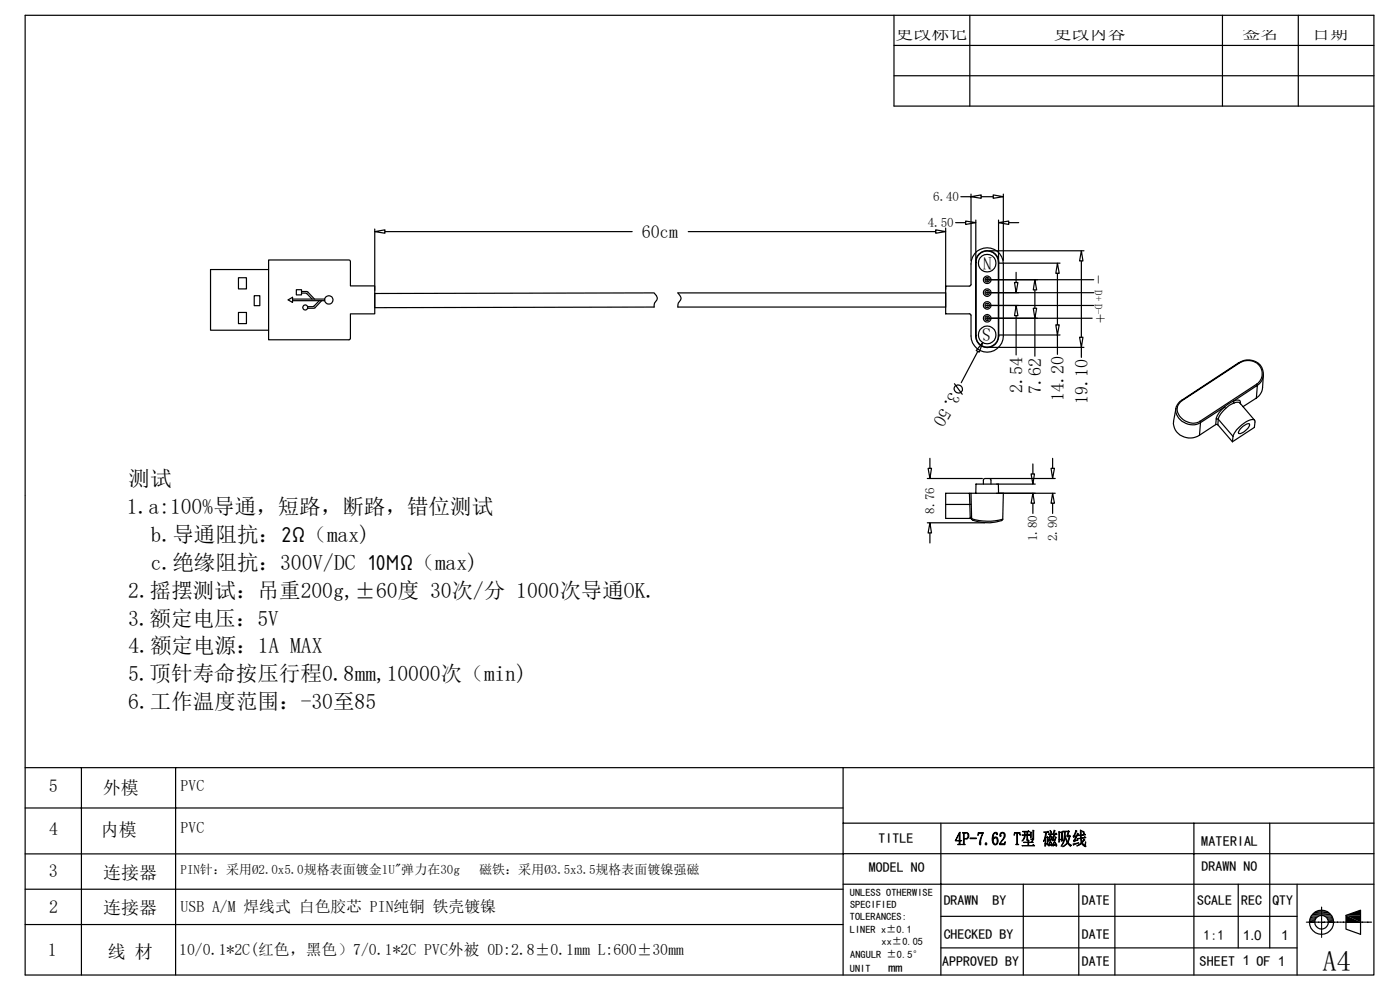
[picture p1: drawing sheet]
<svg xmlns="http://www.w3.org/2000/svg" width="297mm" height="210mm" viewBox="0 0 297 210" stroke-linecap="round" stroke-linejoin="round" font-family="sans-serif">
<g fill="none" stroke="#000" stroke-width=".25">
<path d="M5.3 3.2h286.2v203.6h-286.2zM189.7 9.6h101.8M189.7 16.1h101.8M189.7 3.2v19.3h101.8M205.7 3.2v19.3M259.3 3.2v19.3M275.4 3.2v19.3M50.6 58.9h1.7v2.4h-1.7zM57 55.1l17.3 .1v5.4h5.2v6h-5.2v5.1l-.3 .4h-17zM57 57.2h-12.3v12.8h12.3M79.5 49.1l2.2-.3v.7zM79.5 48.6v13"/>
<path d="M81.7 49.1h52.4M146 49.1h52.5M198.5 48.8l2.1 .3-2.1 .4zM200.6 48.4v18.2h5.2l.2 .2v4.5a3.4 3.4 0 0 0 3.4 3.4 3.4 3.4 0 0 0 3.5-3.4v-15.3a3.4 3.4 0 0 0-3.5-3.4 3.4 3.4 0 0 0-3.4 3.4v4.4l-.2 .2-5.2 .1M202.7 47.2h2.2M203.8 41.7h2.2M204.9 46.9l2.1 .3-2.1 .4zM206 41.7l2.2-.4v.8zM206 41.2v14.1M207 55.6a2.46 2.46 0 0 1 2.4-2.4 2.46 2.46 0 0 1 2.5 2.4M207 55.6h.1M207 55.6v15.7"/>
<path d="M207 46.7v8.6M207.1 55.6a2.37 2.37 0 0 1 2.3-2.4 2.37 2.37 0 0 1 2.4 2.4M207.1 55.6v15.7M208.2 41.7h2.5M209.2 59.3h22.8M210 53.2h20M210.7 41.3l2.2 .4-2.2 .4zM211.8 55.6h.1M211.8 55.6v15.7M211.8 47.2l2.2-.3v.7zM211.8 55.8h13.1M211.8 46.7v8.6"/>
<path d="M211.9 55.6v15.7M212.9 41.2v14.1M214 47.2h2.1M215.2 59.9h.7l-.3 2.2zM215.6 57.8v2.1M219.5 59.3l.4 2.2h-.7zM224.3 55.8l.4 2.2h-.7zM224.3 58v10.9M229.4 53.2l.3 2.2h-.7zM229.4 55.4v16.1M50.6 66.3h1.7v2.3h-1.7zM53.9 62.7h1.2v2.1h-1.2z"/>
<path d="M61.1 63.6l1-.5v1.1zM62.1 63.4h6.8M62.1 63.8h6.8M62.9 61.5h1.1v1.1h-1.1zM64 61.8l1.3 .1 1.4 1.5M64 62.2h.9l1.3 1.2M67.7 63.8l-1.3 1.3h-1.1M68.2 63.8l-1.4 1.5-1.5 .1M79.5 62.3l59.3-.2 .3 .4a.9 .9 0 0 1 0 1.5l-.2 .3-.1 .8-59.3 .2M79.5 62.4v2.7M200.6 62.1h-56.8l.3 .4a.9 .9 0 0 1 0 1.5l-.2 .3-.1 .8h56.8M207 71.3a2.46 2.46 0 0 0 2.4 2.4 2.46 2.46 0 0 0 2.5-2.4"/>
<path d="M207 71.3h.1M207.1 71.3a2.37 2.37 0 0 0 2.3 2.3 2.37 2.37 0 0 0 2.4-2.3M207.4 74.5l-3.5 6.7M208.5 72.7l-.8 2-.6-.3zM209.2 62.1h22.8M209.2 64.8h22.8M209.4 73.6v.1M209.5 67.5h22.2M210 73.7h20M211.8 71.3h.1M211.8 71.1h13.1M215.6 64.8l.3 2.2h-.7z"/>
<path d="M215.6 67v8.3M219.2 65.4h.7l-.4 2.1zM219.5 61.5v3.9M219.5 67.5v8M224 68.9h.7l-.4 2.2zM224.3 71.1v4.1M229 71.5h.7l-.3 2.2zM229.4 73.7v2.1M262.7 77a3.3 3.3 0 0 1 3.5-.4 3.3 3.3 0 0 1 1.8 2.9M262.7 77h.2M262.7 77l-12 7.9M262.9 77a2.98 2.98 0 0 1 3.6 0 2.98 2.98 0 0 1 1 3.4l-.9 1.1"/>
<path d="M262.9 77l-12.1 7.9M268 79.5l-.2 2.7a3 3 0 0 1-1.3 2.2M268 79.5a2.8 2.8 0 0 1-1.3 2.2M196.9 99.3h.7l-.3 2.2zM197.3 97.2v2.1M202.5 81.4l1.6 2.2M219.1 98.4v2.1M223 99.3h.7l-.4 2.2zM223.3 97.2v2.1M249.5 86.6l-.5 2.8a3.5 3.5 0 0 0 1.8 3.2 3.5 3.5 0 0 0 3.7-.3M249.5 86.6a3.4 3.4 0 0 0 5.2 3M250.7 84.9l-.7 .6-.5 1.1"/>
<path d="M250.7 84.9h.1M250.8 84.9a2.33 2.33 0 0 0 .2 4.1 3.1 3.1 0 0 0 3.6 .4M254.6 89.4l.1 .2M254.7 89.6l-.2 2.7M257.9 90.1h.5M257.9 90.1l-3.4 2.2M258 88.9h.4M258 88.9l-.1 1.2M258.4 90.1l3.1 3.6M258.4 88.9l3.2 3.7M258.4 88.9v1.2M259.8 86.3l-1.1 1.2-.7 1.4"/>
<path d="M259.8 86.3l-5.1 3.3M259.8 86.3l.2 .3M260 86.6l-1 1.1-.6 1.2M261.6 92.6l-.1 1.1M261.7 85.1a.86 .86 0 0 1 1.4 .1v.3M261.7 85.1l.1 .4M261.7 85.1l-1.9 1.2M261.8 85.5l.6-.2 .6 .2 3.1 3.6M261.8 85.5l-1 .5-.8 .6M263.1 85.5v.2M263.1 85.5v.1M263.4 90.7a1.63 1.63 0 0 1 1.6-.8l.1 .1a2.87 2.87 0 0 1-2.3 2l-.1-.2 .1-.3z"/>
<path d="M266.1 89.1v1.6l-4.6 3M266.1 89.1a1.69 1.69 0 0 0-1.8 .4 5.6 5.6 0 0 0-2.7 3.1M266.5 84.4l-2.8 1.9M266.6 81.5l.1 .2M266.6 81.5l-12 7.9M266.7 81.7l-5 3.4M266.7 81.7l-.2 2.7M196.7 101.5h11.7M196.7 110.9h12.2M197.3 110.9l.3 2.2h-.7zM197.3 113.1v2.1M200.6 107h5.4"/>
<path d="M205.7 104.6l.1 5.2M205.8 109.8l.3 .3a11.9 11.9 0 0 0 6.6 0M205.8 109.8l.1 .2M206 104.6l.2 5.6a8.8 8.8 0 0 0 6.4 .1l.1-.2M208.6 102.7v-.9l.1-.2 .3-.1 1.1 .1 .1 1.1M210 101.5h13.9M211.8 102.7v1.9M212.9 104.6l-.2 5.5M218.7 100.5h.8l-.4 2.2zM219.1 104.6l.4 2.1h-.8zM219.1 106.7v2.2M219.6 102.7h-12.5l-.1 1.9"/>
<path d="M223.3 104.6l.4 2.1h-.7zM223.3 106.7v2.2M223.9 104.6h-23.3v5.4h5.3l.3 .2M5.3 162.8h286.2M5.3 171.4h173.6M17.3 162.8v44M37.3 162.8v44M178.9 162.8v44M178.9 174.6h112.6M199.6 174.6v32.2M253.3 174.6v32.2M269.4 174.6v26.5"/>
<path d="M5.3 196.1h173.6M5.3 188.6h173.6M5.3 181.1h173.6M178.9 181.1h112.6M178.9 187.6h112.6M199.6 194.4h75.6M217.1 187.6v19.2M228.9 187.6v19.2M236.5 187.6v19.2M262.7 187.6v13.5M275.2 187.6v19.2M279.1 193.3h2.5"/>
<path d="M285.5 194.2l3.1-1.1v5.1l-3.1-1.1zM199.6 201.1h75.6"/>
<circle cx="209.4" cy="59.3" r=".48"/>
<circle cx="209.4" cy="55.8" r="1.87"/>
<circle cx="209.4" cy="59.4" r=".8"/>
<circle cx="64.7" cy="65.2" r=".54"/>
<circle cx="69.8" cy="63.6" r=".89"/>
<circle cx="209.4" cy="67.5" r=".48"/>
<circle cx="209.4" cy="64.8" r=".48"/>
<circle cx="209.4" cy="71" r="1.87"/>
<circle cx="209.4" cy="62.1" r=".47"/>
<circle cx="209.4" cy="67.5" r=".8"/>
<circle cx="209.4" cy="62.1" r=".8"/>
<circle cx="209.4" cy="64.8" r=".8"/>
<circle cx="203.3" cy="82.5" r=".88"/>
<circle cx="280.3" cy="195.6" r="2.57"/>
<circle cx="280.4" cy="195.6" r="1.44"/>
</g>
<g fill="none" stroke="#000" stroke-width=".21">
<path d="M209.1 59.3h.2M209.4 59v.3M209.4 59.4v.3M209.5 59.3h.2M209.1 67.5h.2M209.1 64.8h.2M209.1 62.1h.2M209.4 61.7v.3M209.4 62.1v.3M209.4 64.5v.2M209.4 64.9v.2M209.4 67.2v.3"/>
<path d="M209.4 67.6v.3M209.5 67.5h.2M209.5 64.8h.2M209.5 62.1h.2M203.5 176.6h.2l-.9 1.7h1.2l-.3 .1v.6l.3 .2h-.8l.3-.1v-.7h-.9zM203.7 176.6v1.7h-.9h.7v-1.4zM204.2 176.6h.7a.72 .72 0 0 1 .6 .6 .72 .72 0 0 1-.3 .7h-.6h.3a.6 .6 0 0 0 .5-.6 .6 .6 0 0 0-.5-.6zM204.3 176.7h.6l-.3 .1v1.1h.6l-.6 .1v1l.2 .2h-.6l.2-.2v-2.3zM205.8 177.7h1.3v.2h-1.3zM207.5 176.6l1.1 .1-.8 .1-.4 .4zM208.4 176.8h.2l-.5 1.4v.9a.27 .27 0 0 1-.4-.1 .27 .27 0 0 1 .1-.4zM210.8 177.8l.4-.1-.4 .3z"/>
<path d="M210.8 176.8l.3-.2h.4l-.3 .1a1.43 1.43 0 0 0-.5 1.6 .67 .67 0 0 0 .5 .8h.2a.74 .74 0 0 1-.7-.1 .74 .74 0 0 1-.2-.8l.1-1zM210.9 177.6a.61 .61 0 0 1 .7 .1 .61 .61 0 0 1 .2 .7l-.2 .6-.4 .1a.85 .85 0 0 0 0-1.4zM211.2 176.7h.3a.2 .2 0 0 1 .2 .2 .2 .2 0 0 1-.2 .2l-.1-.4zM212 179h1l.3-.5-.1 .7h-1.2zM212.3 176.7h.3l-.3 .2 .1 .4-.2 .1-.1-.3zM212.4 176.6a.73 .73 0 0 1 .9 .5 .73 .73 0 0 1-.4 .9l-.9 1 .9-1.3a.63 .63 0 0 0-.3-1zM215.2 176.6h1.2l-1 .1-.2 .5zM215.6 176.7h.4l-.1 .2v2.1l.2 .2h-.6l.2-.2v-2.3zM215.6 176.7l.8-.1 .1 .5-.3-.4zM216.8 179.4h2.2l.2-.3 .3 .3-2.6 .1zM216.8 177.1h1.3l.2-.2 .2 .3h-1.6zM216.9 176.3h1.1l.2-.1 .2 .3h-1.4z"/>
<path d="M217.1 178.6h1.7l.1-.2 .3 .3-1.9 .1zM217.3 177.2h.5h-.3l-.2 .7-.5 .5zM217.3 177.2h.7v.9l-.2 .2v-1.1zM217.3 176.5h.2v.6h-.2zM217.8 176.5h.2v.6h-.7h.5zM218 178.1l.3 .2-.1 .3h-.1zM218.1 178.7h.1v.7h-.1zM218.6 176.5l.3 .1-.1 1.1h-.2zM218.7 178h.6l-.3 .3zM219.1 176.1l.3 .1-.1 1.8h-.3l.1-.1zM221.4 176.5h.8l.1-.2 .2 .3h-1zM221.6 178h.1l-.3 .5z"/>
<path d="M221.7 177.6l.6-.2 .1 .3h-.6v1.2l-.1 .1zM221.9 176.6h.1v.5l-.2 .5h-.1zM222.2 179.1h.1l-.1 .2zM222.2 177.7h.2h-.1v1.3l-.5 .1v.3l-.1 .1v-.5l.5-.1zM222.3 178.2h.5l-.3 .3zM222.4 176.9h1.5l.1-.2 .2 .3h-1.7zM222.5 179.2l.6-.1zM222.8 177l.2 .2-.4 .9-.2 .1zM222.8 176.1l.3 .4-.1 .3zM222.9 178.7l.3 .3-.1 .5zM223.1 177.4l.2 .2-.8 1.6h.5l-.5 .3-.1-.3 .4-1h-.5l.6-.1zM223.2 178.1h.5l.2-.6 .2 .2h-.1a.52 .52 0 0 1-.6 .6l-.1 .1z"/>
<path d="M223.6 177l.2 .1-.4 1h-.2zM223.6 176.1l.3 .1-.5 .7zM223.7 178.2l.2 .1-.4 .9h.5l-.6 .3-.1-.3zM223.8 178.7l.4 .4-.1 .4-.1-.3h-.5l.5-.1zM224.6 176.4l.2 .1-.2 .1zM224.6 176.6l.7-.2 .2 .2h-.7v1.4l-.2 .1zM225.2 178.1h.2l-.2 .4zM225.2 176.6h.3l-.1 1.5h-.6v.4l-.2 .2v-.6l.6-.1zM225.4 176.3h1.2l.1-.1 .2 .2-1.4 .1zM225.8 176.4h.8h-.6l-.2 1.8-.4 1-.3 .3 .6-1.3zM225.8 176.4h1.1l-.4 .9 .6 .1-.7 .1-.1-.2 .3-.9zM225.9 177.4l.8 1.4h-.2l-.7 .6-.4 .2 .4-.3a.76 .76 0 0 0 .3-1.3z"/>
<path d="M226.5 178.8h.2l.6 .6-.3 .1zM226.5 177.3l.4-.2 .2 .3zM226.8 177.4h.3l-.4 1.1h-.2zM227.6 179l1.3-.2-1.1 .5zM227.8 177.4l.5-.1 .3-.6 .2 .2-.8 1.4h.4l-.6 .3-.1-.3 .6-.9zM228 178.3l.7-.2-.3 .2zM228.2 176.1l.3 .2-.7 1.1h.5l-.5 .3-.2-.3 .4-.5zM228.4 179.4l.8-.5h.3l-.6 .4zM228.5 177.9l1.5-.2 .1-.3 .3 .3-1.8 .3zM228.7 177.1h1.2l.1-.3 .3 .3-1.5 .2zM229.2 177.2h.2v.3v.2l-.2 .1zM229.2 176l.2 .2v.9h-.2z"/>
<path d="M229.2 177.9l.2-.1 .1 .7a.28 .28 0 0 1-.3-.1 .28 .28 0 0 1 .1-.4zM229.6 176.3l.4 .2v.4zM230 177.9l.1 .3a.52 .52 0 0 0-.4 .4 .52 .52 0 0 0 .2 .5l.2 .2h-.3l-.3-.4h-.3zM230.3 178.5l.1 1.1h-.2l-.4-.3h.3zM277.1 195.6h.2M277.3 195.6h.3M277.6 195.6h.4M278 195.6h.5M278.3 194.2h4.2M278.6 195.6h.1M278.6 195.6h.2M278.8 195.6h.4"/>
<path d="M279.2 195.6h.3M279.8 195.6h-.3M279.8 195.6h.2M280.1 195.6h.2M280.4 198.4v.3M280.4 197.2v.3M280.4 196.5v.7M280.4 195.3v.3M280.4 194.5v.2M280.4 193.5v.8M280.4 193.2v.3M280.4 192.4v.8"/>
<path d="M280.4 194.4h.1M280.4 194.8v.5M280.4 196.3v.2M280.4 197.5v.9M280.4 198.7v.2M281 195.6h-.6v.6M281.1 195.6h.2M281.3 195.6h.3M281.6 195.6h.3M282 195.6h.5M282.5 195.6h.1M282.6 195.6h.6"/>
<path d="M283.2 195.6h.3M283.8 195.6h-.3M283.8 195.6h.2M284.1 195.6h.2M284.4 195.6h.1M284.4 195.6h.3M284.7 195.6h.2M285 195.6h.2M285.3 195.6h3.3M286.2 195.6h.1M286.5 195.6h.3M287.2 195.6h.2"/>
<path d="M287.7 195.6h.1M288.4 195.6h.3M288.7 195.6h.2M289 195.6h.2M289.3 195.6h.2M289.6 195.6h.3M289.9 195.6h.3M290.2 195.6h.2M290.5 195.6h.2M290.8 195.6h.2"/>
<circle cx="209.2" cy="179" r=".2"/>
</g>
<g fill="#000">
<path d="M5.2 105l.1 .1zM5.4 105l-.1 .1zM5.3 105v.1zM277.8 195.6h1.1zM277.9 195l1.1 .2h-1.1zM277.9 195h1.2l-.1 .2zM277.9 195.2l1 .4h-1.1zM277.9 195.2h1.1l-.1 .4zM278 194.8l1.1 .2h-1.2zM278 194.8h1.2l-.1 .2zM278.1 194.5l1.1 .3h-1.2zM278.1 194.5h1.4l-.3 .3z"/>
<path d="M278.1 194.3l1.4 .2h-1.4zM278.1 194.3h1.6l-.2 .2zM278.1 194.3h1.6zM278.2 194.3h1.7zM278.3 194.2l1.6 .1zM279.7 193.2h1.3l.6 .2zM279.7 193.2h1.3zM280.8 194.3h1.8zM281 194.3l1.6 .2h-1.4zM281 194.3h1.6v.2zM281.2 194.5l1.5 .3h-1.2zM281.2 194.5h1.4l.1 .3z"/>
<path d="M281.5 194.8l1.3 .2h-1.2zM281.5 194.8h1.2l.1 .2zM281.6 195l1.3 .2h-1.2zM281.6 195h1.2l.1 .2zM281.7 195.2l1.2 .4h-1.1zM281.7 195.2h1.2v.4zM281.8 195.6h1.1zM285.5 194.2l3.1 1.4h-3.1zM285.5 194.2h3.1v1.4zM285.5 194.2l3.1-1.1v1.1z"/>
<path d="M203.5 176.6h.2l-.9 1.7h1.2l-.3 .1v.6l.3 .2h-.8l.3-.1v-.7h-.9z" fill-rule="evenodd"/>
<path d="M203.7 176.6v1.7h-.9h.7v-1.4z" fill-rule="evenodd"/>
<path d="M204.3 176.7h.6l-.3 .1v1.1h.6l-.6 .1v1l.2 .2h-.6l.2-.2v-2.3z" fill-rule="evenodd"/>
<path d="M204.2 176.6h.7a.72 .72 0 0 1 .6 .6 .72 .72 0 0 1-.3 .7h-.6h.3a.6 .6 0 0 0 .5-.6 .6 .6 0 0 0-.5-.6z" fill-rule="evenodd"/>
<path d="M205.8 177.7h1.3v.2h-1.3z" fill-rule="evenodd"/>
<path d="M208.4 176.8h.2l-.5 1.4v.9a.27 .27 0 0 1-.4-.1 .27 .27 0 0 1 .1-.4z" fill-rule="evenodd"/>
<path d="M207.5 176.6l1.1 .1-.8 .1-.4 .4z" fill-rule="evenodd"/>
<path d="M210.8 177.8l.4-.1-.4 .3z" fill-rule="evenodd"/>
<path d="M210.9 177.6a.61 .61 0 0 1 .7 .1 .61 .61 0 0 1 .2 .7l-.2 .6-.4 .1a.85 .85 0 0 0 0-1.4z" fill-rule="evenodd"/>
<path d="M210.8 176.8l.3-.2h.4l-.3 .1a1.43 1.43 0 0 0-.5 1.6 .67 .67 0 0 0 .5 .8h.2a.74 .74 0 0 1-.7-.1 .74 .74 0 0 1-.2-.8l.1-1z" fill-rule="evenodd"/>
<path d="M211.2 176.7h.3a.2 .2 0 0 1 .2 .2 .2 .2 0 0 1-.2 .2l-.1-.4z" fill-rule="evenodd"/>
<path d="M212.3 176.7h.3l-.3 .2 .1 .4-.2 .1-.1-.3z" fill-rule="evenodd"/>
<path d="M212.4 176.6a.73 .73 0 0 1 .9 .5 .73 .73 0 0 1-.4 .9l-.9 1 .9-1.3a.63 .63 0 0 0-.3-1z" fill-rule="evenodd"/>
<path d="M212 179h1l.3-.5-.1 .7h-1.2z" fill-rule="evenodd"/>
<path d="M215.6 176.7h.4l-.1 .2v2.1l.2 .2h-.6l.2-.2v-2.3z" fill-rule="evenodd"/>
<path d="M215.2 176.6h1.2l-1 .1-.2 .5z" fill-rule="evenodd"/>
<path d="M215.6 176.7l.8-.1 .1 .5-.3-.4z" fill-rule="evenodd"/>
<path d="M217.3 177.2h.5h-.3l-.2 .7-.5 .5z" fill-rule="evenodd"/>
<path d="M217.3 176.5h.2v.6h-.2z" fill-rule="evenodd"/>
<path d="M217.3 177.2h.7v.9l-.2 .2v-1.1z" fill-rule="evenodd"/>
<path d="M217.8 176.5h.2v.6h-.7h.5z" fill-rule="evenodd"/>
<path d="M218 178.1l.3 .2-.1 .3h-.1z" fill-rule="evenodd"/>
<path d="M216.9 176.3h1.1l.2-.1 .2 .3h-1.4z" fill-rule="evenodd"/>
<path d="M218.1 178.7h.1v.7h-.1z" fill-rule="evenodd"/>
<path d="M216.8 177.1h1.3l.2-.2 .2 .3h-1.6z" fill-rule="evenodd"/>
<path d="M218.6 176.5l.3 .1-.1 1.1h-.2z" fill-rule="evenodd"/>
<path d="M218.7 178h.6l-.3 .3z" fill-rule="evenodd"/>
<path d="M217.1 178.6h1.7l.1-.2 .3 .3-1.9 .1z" fill-rule="evenodd"/>
<path d="M219.1 176.1l.3 .1-.1 1.8h-.3l.1-.1z" fill-rule="evenodd"/>
<path d="M216.8 179.4h2.2l.2-.3 .3 .3-2.6 .1z" fill-rule="evenodd"/>
<path d="M221.6 178h.1l-.3 .5z" fill-rule="evenodd"/>
<path d="M221.9 176.6h.1v.5l-.2 .5h-.1z" fill-rule="evenodd"/>
<path d="M221.7 177.6l.6-.2 .1 .3h-.6v1.2l-.1 .1z" fill-rule="evenodd"/>
<path d="M222.2 179.1h.1l-.1 .2z" fill-rule="evenodd"/>
<path d="M222.3 178.2h.5l-.3 .3z" fill-rule="evenodd"/>
<path d="M221.4 176.5h.8l.1-.2 .2 .3h-1z" fill-rule="evenodd"/>
<path d="M222.2 177.7h.2h-.1v1.3l-.5 .1v.3l-.1 .1v-.5l.5-.1z" fill-rule="evenodd"/>
<path d="M222.8 177l.2 .2-.4 .9-.2 .1z" fill-rule="evenodd"/>
<path d="M222.8 176.1l.3 .4-.1 .3z" fill-rule="evenodd"/>
<path d="M222.9 178.7l.3 .3-.1 .5z" fill-rule="evenodd"/>
<path d="M222.5 179.2l.6-.1z" fill-rule="evenodd"/>
<path d="M223.1 177.4l.2 .2-.8 1.6h.5l-.5 .3-.1-.3 .4-1h-.5l.6-.1z" fill-rule="evenodd"/>
<path d="M223.6 177l.2 .1-.4 1h-.2z" fill-rule="evenodd"/>
<path d="M223.6 176.1l.3 .1-.5 .7z" fill-rule="evenodd"/>
<path d="M223.8 178.7l.4 .4-.1 .4-.1-.3h-.5l.5-.1z" fill-rule="evenodd"/>
<path d="M223.7 178.2l.2 .1-.4 .9h.5l-.6 .3-.1-.3z" fill-rule="evenodd"/>
<path d="M223.2 178.1h.5l.2-.6 .2 .2h-.1a.52 .52 0 0 1-.6 .6l-.1 .1z" fill-rule="evenodd"/>
<path d="M222.4 176.9h1.5l.1-.2 .2 .3h-1.7z" fill-rule="evenodd"/>
<path d="M224.6 176.4l.2 .1-.2 .1z" fill-rule="evenodd"/>
<path d="M224.6 176.6l.7-.2 .2 .2h-.7v1.4l-.2 .1z" fill-rule="evenodd"/>
<path d="M225.2 178.1h.2l-.2 .4z" fill-rule="evenodd"/>
<path d="M225.2 176.6h.3l-.1 1.5h-.6v.4l-.2 .2v-.6l.6-.1z" fill-rule="evenodd"/>
<path d="M225.8 176.4h.8h-.6l-.2 1.8-.4 1-.3 .3 .6-1.3z" fill-rule="evenodd"/>
<path d="M225.9 177.4l.8 1.4h-.2l-.7 .6-.4 .2 .4-.3a.76 .76 0 0 0 .3-1.3z" fill-rule="evenodd"/>
<path d="M226.5 178.8h.2l.6 .6-.3 .1z" fill-rule="evenodd"/>
<path d="M225.4 176.3h1.2l.1-.1 .2 .2-1.4 .1z" fill-rule="evenodd"/>
<path d="M225.8 176.4h1.1l-.4 .9 .6 .1-.7 .1-.1-.2 .3-.9z" fill-rule="evenodd"/>
<path d="M226.5 177.3l.4-.2 .2 .3z" fill-rule="evenodd"/>
<path d="M226.8 177.4h.3l-.4 1.1h-.2z" fill-rule="evenodd"/>
<path d="M228.2 176.1l.3 .2-.7 1.1h.5l-.5 .3-.2-.3 .4-.5z" fill-rule="evenodd"/>
<path d="M227.8 177.4l.5-.1 .3-.6 .2 .2-.8 1.4h.4l-.6 .3-.1-.3 .6-.9z" fill-rule="evenodd"/>
<path d="M228 178.3l.7-.2-.3 .2z" fill-rule="evenodd"/>
<path d="M227.6 179l1.3-.2-1.1 .5z" fill-rule="evenodd"/>
<path d="M229.2 176l.2 .2v.9h-.2z" fill-rule="evenodd"/>
<path d="M228.4 179.4l.8-.5h.3l-.6 .4z" fill-rule="evenodd"/>
<path d="M229.2 177.2h.2v.3v.2l-.2 .1z" fill-rule="evenodd"/>
<path d="M229.2 177.9l.2-.1 .1 .7a.28 .28 0 0 1-.3-.1 .28 .28 0 0 1 .1-.4z" fill-rule="evenodd"/>
<path d="M229.6 176.3l.4 .2v.4z" fill-rule="evenodd"/>
<path d="M230 177.9l.1 .3a.52 .52 0 0 0-.4 .4 .52 .52 0 0 0 .2 .5l.2 .2h-.3l-.3-.4h-.3z" fill-rule="evenodd"/>
<path d="M228.7 177.1h1.2l.1-.3 .3 .3-1.5 .2z" fill-rule="evenodd"/>
<path d="M228.5 177.9l1.5-.2 .1-.3 .3 .3-1.8 .3z" fill-rule="evenodd"/>
<path d="M230.3 178.5l.1 1.1h-.2l-.4-.3h.3z" fill-rule="evenodd"/>
<circle cx="209.2" cy="179" r=".2"/>
</g>
<path d="M278.6 193.6h3.6" fill="none" stroke="#000" stroke-width=".42"/>
<path d="M278.3 194h4.1" fill="none" stroke="#000" stroke-width=".34"/>
<text font-size="6" x="280.6" y="206">A4</text>
<g font-size="4.6">
<text x="27.3" y="103.2">测试</text>
<text x="26.9" y="109.1">1.a:100%导通，短路，断路，错位测试</text>
<text x="32" y="114.9">b.导通阻抗：2Ω（max)</text>
<text x="32" y="120.8">c.绝缘阻抗：300V/DC 10MΩ（max)</text>
<text x="27.2" y="126.8">2.摇摆测试：吊重200g,±60度 30次/分 1000次导通OK.</text>
<text x="27.2" y="132.7">3.额定电压：5V</text>
<text x="27.3" y="138.6">4.额定电源：1A MAX</text>
<text x="27.2" y="144.5">5.顶针寿命按压行程0.8mm,10000次（min)</text>
<text x="27.2" y="150.4">6.工作温度范围：-30至85</text>
</g>
<g font-size="3.8">
<text x="190" y="8.2">更改标记</text>
<text x="223.6" y="8.2">更改内容</text>
<text x="263.6" y="8.2">签名</text>
<text x="278.3" y="8.2">日期</text>
<text x="136.1" y="50.4">60cm</text>
<text x="210.4" y="54.4" transform="rotate(180 210.4 54.4)">N</text>
<text x="231.6" y="58.3" transform="rotate(90 231.6 58.3)">-</text>
<text x="210.2" y="69.7" transform="rotate(180 210.2 69.7)">S</text>
<text x="232.1" y="66.7" transform="rotate(90 232.1 66.7)">+</text>
<text x="201.6" y="83" transform="rotate(120 201.6 83)">3.50</text>
<text x="216.9" y="83.3" transform="rotate(-90 216.9 83.3)">2.54</text>
<text x="220.9" y="83.5" transform="rotate(-90 220.9 83.5)">7.62</text>
<text x="225.7" y="85.1" transform="rotate(-90 225.7 85.1)">14.20</text>
<text x="230.8" y="85.7" transform="rotate(-90 230.8 85.7)">19.10</text>
<text x="10.4" y="168">5</text>
<text x="21.8" y="168.3">外模</text>
<text x="10.5" y="177">4</text>
<text x="21.4" y="177.3">内模</text>
<text x="10.4" y="186.1">3</text>
<text x="21.9" y="186.4">连接器</text>
<text x="10.4" y="193.6">2</text>
<text x="21.9" y="193.9">连接器</text>
<text x="10.2" y="202.7">1</text>
<text x="22.9" y="203.2">线 材</text>
</g>
<g font-size="3.3">
<text x="38.3" y="167.8">PVC</text>
<text x="38.3" y="176.8">PVC</text>
<text x="38.3" y="193.4">USB A/M 焊线式 白色胶芯 PIN纯铜 铁壳镀镍</text>
<text x="38" y="202.7">10/0.1*2C(红色，黑色）7/0.1*2C PVC外被 0D:2.8±0.1mm L:600±30mm</text>
</g>
<g font-size="3">
<text x="186.4" y="178.8">TITLE</text>
<text x="254.8" y="179.4">MATERIAL</text>
<text x="184.3" y="184.9">MODEL NO</text>
<text x="254.9" y="184.8">DRAWN NO</text>
<text x="200.2" y="192">DRAWN</text>
<text x="210.6" y="192">BY</text>
<text x="229.5" y="192">DATE</text>
<text x="254" y="192">SCALE</text>
<text x="263.3" y="192">REC</text>
<text x="269.9" y="192">QTY</text>
<text x="200.2" y="199.2">CHECKED BY</text>
<text x="229.5" y="199.2">DATE</text>
<text x="255.3" y="199.3">1:1</text>
<text x="188.5" y="206.2">mm</text>
<text x="199.9" y="204.9">APPROVED BY</text>
<text x="229.5" y="204.9">DATE</text>
<text x="254.5" y="204.9">SHEET 1 OF 1</text>
</g>
<g font-size="2.9">
<text x="263.7" y="199.3">1.0</text>
<text x="271.8" y="199.3">1</text>
</g>
<g font-size="2.8">
<text x="198" y="42.7">6.40</text>
<text x="196.8" y="48.2">4.50</text>
<text x="198.2" y="109" transform="rotate(-90 198.2 109)">8.76</text>
<text x="220" y="114.8" transform="rotate(-90 220 114.8)">1.80</text>
<text x="224.3" y="114.8" transform="rotate(-90 224.3 114.8)">2.90</text>
<text x="38.3" y="185.4">PIN针：采用Ø2.0x5.0规格表面镀金1U&quot;弹力在30g</text>
<text x="101.6" y="185.4">磁铁：采用Ø3.5x3.5规格表面镀镍强磁</text>
</g>
<text font-size="2.3" x="232.3" y="61.6" transform="rotate(90 232.3 61.6)">D+ D-</text>
<g font-size="2.2">
<text x="180.3" y="190">UNLESS OTHERWISE</text>
<text x="180.3" y="195.1">TOLERANCES:</text>
<text x="180.3" y="197.8">LINER x±0.1</text>
<text x="180.3" y="192.6">SPECIFIED</text>
<text x="180.4" y="203.1">ANGULR ±0.5°</text>
<text x="187" y="200.5">xx±0.05</text>
<text x="180.3" y="206.2">UNIT</text>
</g>
</svg>
